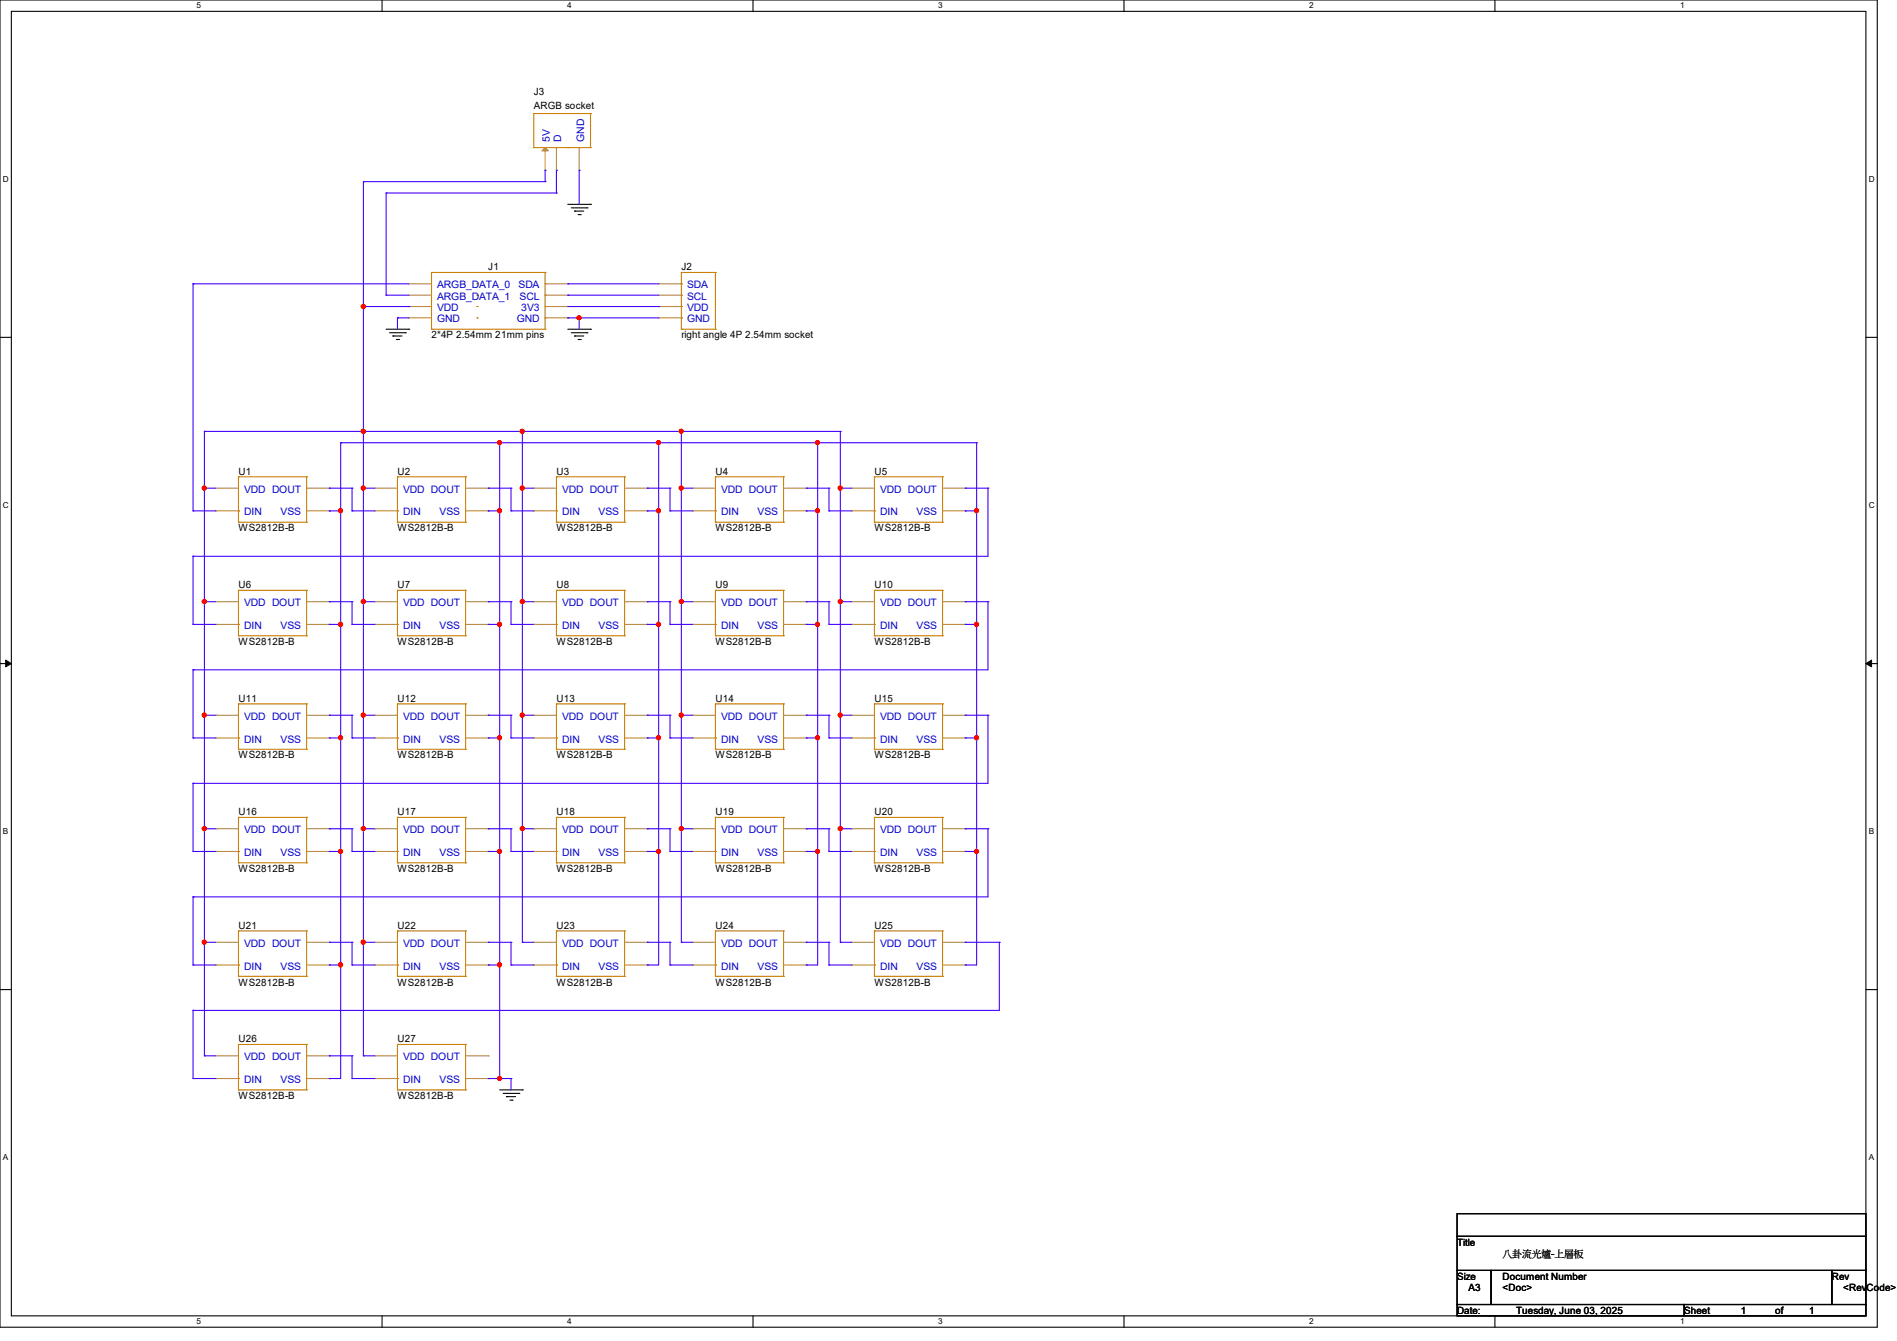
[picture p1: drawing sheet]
<svg xmlns="http://www.w3.org/2000/svg" width="297mm" height="210mm" viewBox="0 0 297 210" stroke-linecap="round" stroke-linejoin="round" font-family="sans-serif">
<path d="M0 0h293.9v207.9h-293.9zM1.8 1.8h290.3v204.3h-290.3z" fill="none" stroke="#000" stroke-width=".17"/>
<g fill="#fff">
<path d="M30.8 .2h.7v1.4h-.7z"/>
<path d="M30.8 206.2h.7v1.4h-.7z"/>
</g>
<path d="M59.8 0v1.8M59.8 206.1v1.8" fill="none" stroke="#000" stroke-width=".17"/>
<g fill="#fff">
<path d="M88.8 .2h.7v1.4h-.7z"/>
<path d="M88.8 206.2h.7v1.4h-.7z"/>
</g>
<path d="M117.9 0v1.8M117.9 206.1v1.8" fill="none" stroke="#000" stroke-width=".17"/>
<g fill="#fff">
<path d="M146.9 .2h.7v1.4h-.7z"/>
<path d="M146.9 206.2h.7v1.4h-.7z"/>
</g>
<path d="M176 0v1.8M176 206.1v1.8" fill="none" stroke="#000" stroke-width=".17"/>
<g fill="#fff">
<path d="M205 .2h.7v1.4h-.7z"/>
<path d="M205 206.2h.7v1.4h-.7z"/>
</g>
<path d="M234.1 0v1.8M234.1 206.1v1.8" fill="none" stroke="#000" stroke-width=".17"/>
<g fill="#fff">
<path d="M263.1 .2h.6v1.4h-.6z"/>
<path d="M263.1 206.2h.6v1.4h-.6z"/>
<path d="M.5 27.3h.9v1.4h-.9z"/>
<path d="M292.6 27.3h.9v1.4h-.9z"/>
<path d="M.5 78.4h.9v1.4h-.9z"/>
<path d="M292.6 78.4h.9v1.4h-.9z"/>
</g>
<path d="M0 52.8h1.8M292.1 52.8h1.8" fill="none" stroke="#000" stroke-width=".17"/>
<g fill="#fff">
<path d="M.5 129.5h.8v1.4h-.8z"/>
<path d="M292.6 129.5h.8v1.4h-.8z"/>
</g>
<path d="M0 103.9h1.8M292.1 103.9h1.8" fill="none" stroke="#000" stroke-width=".17"/>
<path d="M.9 103.4l.9 .5-.9 .5zM292.1 103.9l.9-.5v1z" fill="#000" stroke="#000" stroke-width=".16"/>
<g fill="#fff">
<path d="M.5 180.5h.8v1.4h-.8z"/>
<path d="M292.6 180.5h.8v1.4h-.8z"/>
</g>
<g fill="none" stroke="#000" stroke-width=".17">
<path d="M88.9 32h3.6M89.5 32.6h2.4M90 33.1h.1M90 33.1h1.4M90.5 33.6h.3M90.8 33.6h.1M91.9 32.6h.1M92.5 32h.1M60.5 51.6h3.5M61 52.1h2.5M61.5 52.6h.1M61.5 52.6h1.4"/>
<path d="M62.1 53.2h.3M62.4 53.2h.1M63.5 52.1h.1M64 51.6h.1M88.9 51.6h3.6M89.5 52.1h2.4M90 52.6h.1M90 52.6h1.4M90.5 53.2h.3M90.8 53.2h.1M91.9 52.1h.1M92.5 51.6h.1"/>
<path d="M0 155h1.8M292.1 155h1.8M78.2 170.7h3.6M78.8 171.2h2.4M79.3 171.7h.1M79.3 171.7h1.4M79.8 172.3h.4M80.2 172.3h.1M81.2 171.2h.1M81.8 170.7h.1M228.1 190.1h64v3.5h-64zM228.1 193.6h64v5.4h-64z"/>
<path d="M228.1 199h5.4v5.3h-5.4zM233.5 199h53.3v5.3h-53.3zM286.8 199h5.3v5.3h-5.3zM228.1 204.3h35.6v1.8h-35.6zM263.7 204.3h28.4v1.8h-28.4z"/>
</g>
<g fill="none" stroke="#cc8006" stroke-width=".17">
<path d="M83.6 17.8h.1M83.6 17.8v5.3M83.6 17.8h8.9M92.5 17.8h.1M92.5 17.8v5.3M83.6 23.1h.1M83.6 23.1h8.9M85.3 23.1h.1M87.1 23.1h.1M88.9 23.1h.1M90.7 23.1h.1M92.5 23.1h.1"/>
<path d="M67.6 42.7h.1M67.6 51.6h.1M67.6 42.7h17.7M67.6 51.6h17.7M67.6 42.7v8.9M74.7 44.4h.1M74.7 46.2h.1M74.7 48h.1M74.7 49.8h.1M85.3 42.7h.1M85.3 51.6h.1M85.3 44.4h.1"/>
<path d="M85.3 46.2h.1M85.3 48h.1M85.3 49.8h.1M85.3 42.7v8.9M106.7 51.6h.1M106.7 42.7h.1M106.7 44.4h.1M106.7 46.2h.1M106.7 48h.1M106.7 49.8h.1M106.7 42.7h5.3M106.7 51.6h5.3"/>
<path d="M106.7 42.7v8.9M112 42.7h.1M112 51.6h.1M112 42.7v8.9M37.3 74.7h.1M37.3 74.7h10.7M37.3 74.7v7.1M48 74.7h.1M48 74.7v7.1M62.2 74.7h.1M62.2 74.7h10.7M62.2 74.7v7.1"/>
<path d="M72.9 74.7h.1M72.9 74.7v7.1M87.1 74.7h.1M87.1 74.7v7.1M87.1 74.7h10.7M97.8 74.7h.1M97.8 74.7v7.1M112 74.7h.1M112 74.7v7.1M112 74.7h10.7M122.7 74.7h.1M122.7 74.7v7.1"/>
<path d="M136.9 74.7h.1M136.9 74.7h10.7M136.9 74.7v7.1M147.6 74.7h.1M147.6 74.7v7.1M37.3 92.5h.1M37.3 99.6h.1M37.3 97.8h.1M37.3 81.8h.1M37.3 80h.1M37.3 81.8h10.7M37.3 92.5h10.7"/>
<path d="M37.3 99.6h10.7M37.3 92.5v7.1M48 92.5h.1M48 99.6h.1M48 81.8h.1M48 92.5v7.1M62.2 81.8h.1M62.2 80h.1M62.2 92.5h.1M62.2 99.6h.1M62.2 97.8h.1M62.2 81.8h10.7"/>
<path d="M62.2 92.5h10.7M62.2 99.6h10.7M62.2 92.5v7.1M72.9 81.8h.1M72.9 92.5h.1M72.9 99.6h.1M72.9 92.5v7.1M87.1 92.5h.1M87.1 99.6h.1M87.1 97.8h.1M87.1 81.8h.1M87.1 80h.1"/>
<path d="M87.1 92.5v7.1M87.1 81.8h10.7M87.1 92.5h10.7M87.1 99.6h10.7M97.8 92.5h.1M97.8 99.6h.1M97.8 81.8h.1M97.8 92.5v7.1M112 81.8h.1M112 80h.1M112 92.5h.1M112 99.6h.1"/>
<path d="M112 97.8h.1M112 92.5v7.1M112 81.8h10.7M112 92.5h10.7M112 99.6h10.7M122.7 81.8h.1M122.7 92.5h.1M122.7 99.6h.1M122.7 92.5v7.1M136.9 92.5h.1M136.9 99.6h.1M136.9 97.8h.1"/>
<path d="M136.9 81.8h.1M136.9 80h.1M136.9 81.8h10.7M136.9 92.5v7.1M136.9 92.5h10.7M136.9 99.6h10.7M147.6 92.5h.1M147.6 99.6h.1M147.6 81.8h.1M147.6 92.5v7.1M37.3 110.2h.1M37.3 117.3h.1"/>
<path d="M37.3 115.6h.1M37.3 110.2h10.7M37.3 117.3h10.7M37.3 110.2v7.1M48 110.2h.1M48 117.3h.1M48 110.2v7.1M62.2 110.2h.1M62.2 117.3h.1M62.2 115.6h.1M62.2 110.2h10.7M62.2 117.3h10.7"/>
<path d="M62.2 110.2v7.1M72.9 110.2h.1M72.9 117.3h.1M72.9 110.2v7.1M87.1 110.2h.1M87.1 117.3h.1M87.1 115.6h.1M87.1 110.2v7.1M87.1 110.2h10.7M87.1 117.3h10.7M97.8 110.2h.1M97.8 117.3h.1"/>
<path d="M97.8 110.2v7.1M112 110.2h.1M112 117.3h.1M112 115.6h.1M112 110.2h10.7M112 117.3h10.7M112 110.2v7.1M122.7 110.2h.1M122.7 117.3h.1M122.7 110.2v7.1M136.9 110.2h.1M136.9 117.3h.1"/>
<path d="M136.9 115.6h.1M136.9 110.2h10.7M136.9 117.3h10.7M136.9 110.2v7.1M147.6 110.2h.1M147.6 117.3h.1M147.6 110.2v7.1M37.3 128h.1M37.3 135.1h.1M37.3 133.3h.1M37.3 128h10.7M37.3 135.1h10.7"/>
<path d="M37.3 128v7.1M48 128h.1M48 135.1h.1M48 128v7.1M62.2 128h.1M62.2 135.1h.1M62.2 133.3h.1M62.2 128h10.7M62.2 135.1h10.7M62.2 128v7.1M72.9 128h.1M72.9 135.1h.1"/>
<path d="M72.9 128v7.1M87.1 128h.1M87.1 135.1h.1M87.1 133.3h.1M87.1 128v7.1M87.1 128h10.7M87.1 135.1h10.7M97.8 128h.1M97.8 135.1h.1M97.8 128v7.1M112 128h.1M112 135.1h.1"/>
<path d="M112 133.3h.1M112 128v7.1M112 128h10.7M112 135.1h10.7M122.7 128h.1M122.7 135.1h.1M122.7 128v7.1M136.9 128h.1M136.9 135.1h.1M136.9 133.3h.1M136.9 128h10.7M136.9 135.1h10.7"/>
<path d="M136.9 128v7.1M147.6 128h.1M147.6 135.1h.1M147.6 128v7.1M37.3 145.8h.1M37.3 152.9h.1M37.3 151.1h.1M37.3 145.8h10.7M37.3 152.9h10.7M37.3 145.8v7.1M48 145.8h.1M48 152.9h.1"/>
<path d="M48 145.8v7.1M62.2 145.8h.1M62.2 152.9h.1M62.2 151.1h.1M62.2 145.8h10.7M62.2 152.9h10.7M62.2 145.8v7.1M72.9 145.8h.1M72.9 152.9h.1M72.9 145.8v7.1M87.1 145.8h.1M87.1 152.9h.1"/>
<path d="M87.1 151.1h.1M87.1 145.8v7.1M87.1 145.8h10.7M87.1 152.9h10.7M97.8 145.8h.1M97.8 152.9h.1M97.8 145.8v7.1M112 145.8h.1M112 152.9h.1M112 151.1h.1M112 145.8v7.1M112 145.8h10.7"/>
<path d="M112 152.9h10.7M122.7 145.8h.1M122.7 152.9h.1M122.7 145.8v7.1M136.9 145.8h.1M136.9 152.9h.1M136.9 151.1h.1M136.9 145.8v7.1M136.9 145.8h10.7M136.9 152.9h10.7M147.6 145.8h.1M147.6 152.9h.1"/>
<path d="M147.6 145.8v7.1M37.3 163.6h.1M37.3 170.7h.1M37.3 168.9h.1M37.3 163.6h10.7M37.3 170.7h10.7M37.3 163.6v7.1M48 163.6h.1M48 170.7h.1M48 163.6v7.1M62.2 163.6h.1M62.2 170.7h.1"/>
<path d="M62.2 168.9h.1M62.2 163.6v7.1M62.2 163.6h10.7M62.2 170.7h10.7M72.9 163.6h.1M72.9 170.7h.1M72.9 163.6v7.1"/>
</g>
<g fill="none" stroke="#a84" stroke-width=".17">
<path d="M85.3 26.7h.1M85.3 23.1v3.6M87.1 26.7h.1M87.1 23.1v3.6M90.7 26.7h.1M90.7 23.1v3.6M64 44.4h.1M64 46.2h.1M64 48h.1M64 49.8h.1M64 44.4h3.6M64 46.2h3.6"/>
<path d="M64 48h3.6M64 49.8h3.6M85.3 44.4h3.6M85.3 46.2h3.6M85.3 48h3.6M85.3 49.8h3.6M88.9 44.4h.1M88.9 46.2h.1M88.9 48h.1M88.9 49.8h.1M103.1 44.4h.1M103.1 46.2h.1"/>
<path d="M103.1 48h.1M103.1 49.8h.1M103.1 44.4h3.6M103.1 46.2h3.6M103.1 48h3.6M103.1 49.8h3.6M33.8 76.5h.1M33.8 76.5h3.5M48 76.5h3.6M51.6 76.5h.1M58.7 76.5h.1M58.7 76.5h3.5"/>
<path d="M72.9 76.5h3.6M76.5 76.5h.1M83.6 76.5h.1M83.6 76.5h3.5M97.8 76.5h3.5M101.3 76.5h.1M108.5 76.5h.1M108.5 76.5h3.5M122.7 76.5h3.5M126.2 76.5h.1M133.3 76.5h.1M133.3 76.5h3.6"/>
<path d="M147.6 76.5h3.5M151.1 76.5h.1M33.8 94.2h.1M33.8 97.8h.1M33.8 80h.1M33.8 80h3.5M33.8 94.2h3.5M33.8 97.8h3.5M48 80h3.6M48 94.2h3.6M48 97.8h3.6M51.6 94.2h.1"/>
<path d="M51.6 97.8h.1M51.6 80h.1M58.7 80h.1M58.7 94.2h.1M58.7 97.8h.1M58.7 80h3.5M58.7 94.2h3.5M58.7 97.8h3.5M72.9 80h3.6M72.9 94.2h3.6M72.9 97.8h3.6M76.5 80h.1"/>
<path d="M76.5 94.2h.1M76.5 97.8h.1M83.6 94.2h.1M83.6 97.8h.1M83.6 80h.1M83.6 80h3.5M83.6 94.2h3.5M83.6 97.8h3.5M97.8 80h3.5M97.8 94.2h3.5M97.8 97.8h3.5M101.3 94.2h.1"/>
<path d="M101.3 97.8h.1M101.3 80h.1M108.5 80h.1M108.5 94.2h.1M108.5 97.8h.1M108.5 80h3.5M108.5 94.2h3.5M108.5 97.8h3.5M122.7 80h3.5M122.7 94.2h3.5M122.7 97.8h3.5M126.2 80h.1"/>
<path d="M126.2 94.2h.1M126.2 97.8h.1M133.3 94.2h.1M133.3 97.8h.1M133.3 80h.1M133.3 80h3.6M133.3 94.2h3.6M133.3 97.8h3.6M147.6 80h3.5M147.6 94.2h3.5M147.6 97.8h3.5M151.1 94.2h.1"/>
<path d="M151.1 97.8h.1M151.1 80h.1M33.8 112h.1M33.8 115.6h.1M33.8 112h3.5M33.8 115.6h3.5M48 112h3.6M48 115.6h3.6M51.6 112h.1M51.6 115.6h.1M58.7 112h.1M58.7 115.6h.1"/>
<path d="M58.7 112h3.5M58.7 115.6h3.5M72.9 112h3.6M72.9 115.6h3.6M76.5 112h.1M76.5 115.6h.1M83.6 112h.1M83.6 115.6h.1M83.6 112h3.5M83.6 115.6h3.5M97.8 112h3.5M97.8 115.6h3.5"/>
<path d="M101.3 112h.1M101.3 115.6h.1M108.5 112h.1M108.5 115.6h.1M108.5 112h3.5M108.5 115.6h3.5M122.7 112h3.5M122.7 115.6h3.5M126.2 112h.1M126.2 115.6h.1M133.3 112h.1M133.3 115.6h.1"/>
<path d="M133.3 112h3.6M133.3 115.6h3.6M147.6 112h3.5M147.6 115.6h3.5M151.1 112h.1M151.1 115.6h.1M33.8 129.8h.1M33.8 133.3h.1M33.8 129.8h3.5M33.8 133.3h3.5M48 129.8h3.6M48 133.3h3.6"/>
<path d="M51.6 129.8h.1M51.6 133.3h.1M58.7 129.8h.1M58.7 133.3h.1M58.7 129.8h3.5M58.7 133.3h3.5M72.9 129.8h3.6M72.9 133.3h3.6M76.5 129.8h.1M76.5 133.3h.1M83.6 129.8h.1M83.6 133.3h.1"/>
<path d="M83.6 129.8h3.5M83.6 133.3h3.5M97.8 129.8h3.5M97.8 133.3h3.5M101.3 129.8h.1M101.3 133.3h.1M108.5 129.8h.1M108.5 133.3h.1M108.5 129.8h3.5M108.5 133.3h3.5M122.7 129.8h3.5M122.7 133.3h3.5"/>
<path d="M126.2 129.8h.1M126.2 133.3h.1M133.3 129.8h.1M133.3 133.3h.1M133.3 129.8h3.6M133.3 133.3h3.6M147.6 129.8h3.5M147.6 133.3h3.5M151.1 129.8h.1M151.1 133.3h.1M33.8 147.6h.1M33.8 151.1h.1"/>
<path d="M33.8 147.6h3.5M33.8 151.1h3.5M48 147.6h3.6M48 151.1h3.6M51.6 147.6h.1M51.6 151.1h.1M58.7 147.6h.1M58.7 151.1h.1M58.7 147.6h3.5M58.7 151.1h3.5M72.9 147.6h3.6M72.9 151.1h3.6"/>
<path d="M76.5 147.6h.1M76.5 151.1h.1M83.6 147.6h.1M83.6 151.1h.1M83.6 147.6h3.5M83.6 151.1h3.5M97.8 147.6h3.5M97.8 151.1h3.5M101.3 147.6h.1M101.3 151.1h.1M108.5 147.6h.1M108.5 151.1h.1"/>
<path d="M108.5 147.6h3.5M108.5 151.1h3.5M122.7 147.6h3.5M122.7 151.1h3.5M126.2 147.6h.1M126.2 151.1h.1M133.3 147.6h.1M133.3 151.1h.1M133.3 147.6h3.6M133.3 151.1h3.6M147.6 147.6h3.5M147.6 151.1h3.5"/>
<path d="M151.1 147.6h.1M151.1 151.1h.1M33.8 165.4h.1M33.8 168.9h.1M33.8 165.4h3.5M33.8 168.9h3.5M48 165.4h3.6M48 168.9h3.6M51.6 165.4h.1M51.6 168.9h.1M58.7 165.4h.1M58.7 168.9h.1"/>
<path d="M58.7 165.4h3.5M58.7 168.9h3.5M72.9 165.4h3.6M72.9 168.9h3.6M76.5 165.4h.1M76.5 168.9h.1"/>
</g>
<path d="M85.3 23.1l.6 .5h-1.1z" fill="#a84" stroke="#a84" stroke-width=".17"/>
<g fill="none" stroke="#4200ff" stroke-width=".17">
<path d="M56.9 28.4h.1M56.9 28.4v137M56.9 28.4h28.4M60.5 30.2h.1M60.5 30.2v16M60.5 30.2h26.6M85.3 28.4h.1M85.3 26.7h.1M85.3 26.7v1.7M87.1 30.2h.1M87.1 26.7h.1M87.1 26.7v3.5"/>
<path d="M90.7 26.7h.1M90.7 26.7v5.3M30.2 44.4h.1M30.2 44.4v35.6M30.2 44.4h33.8M56.9 48h.1M56.9 48h7.1M60.5 46.2h.1M60.5 46.2h3.5M62.2 49.8h.1M62.2 49.8h1.8M62.2 49.8v1.8"/>
<path d="M64 48h.1M88.9 44.4h.1M88.9 46.2h.1M88.9 49.8h.1M88.9 44.4h14.2M88.9 48h14.2M88.9 46.2h14.2M88.9 49.8h14.2M90.7 49.8h.1M90.7 49.8v1.8M103.1 48h.1M32 76.5h.1"/>
<path d="M32 67.6h.1M32 76.5h1.8M32 67.6v97.8M32 67.6h99.6M51.6 76.5h.1M51.6 76.5h3.5M53.3 69.3h.1M53.3 69.3v99.6h-1.7M53.3 69.3h99.6M55.1 76.5h.1M55.1 76.5v3.5M56.9 76.5h.1"/>
<path d="M56.9 67.6h.1M56.9 76.5h1.8M76.5 76.5h.1M76.5 76.5h3.5M78.2 69.3h.1M78.2 69.3v99.6M80 76.5h.1M80 76.5v3.5M81.8 76.5h.1M81.8 67.6h.1M81.8 76.5h1.8M81.8 67.6v80"/>
<path d="M101.3 76.5h.1M101.3 76.5h3.6M103.1 69.3h.1M103.1 69.3v81.8h-1.8M104.9 76.5h.1M104.9 76.5v3.5M106.7 67.6h.1M106.7 76.5h.1M106.7 76.5h1.8M106.7 67.6v80M126.2 76.5h.1M126.2 76.5h3.6"/>
<path d="M128 69.3h.1M128 69.3v81.8h-1.8M129.8 76.5h.1M129.8 76.5v3.5M131.6 76.5h.1M131.6 67.6h.1M131.6 76.5h1.7M131.6 67.6v80M151.1 76.5h.1M151.1 76.5h3.6M152.9 69.3h.1M152.9 69.3v81.8h-1.8"/>
<path d="M154.7 76.5h.1M154.7 76.5v10.6h-124.5M30.2 87.1h.1M30.2 97.8h.1M30.2 80h.1M30.2 80h3.6M30.2 97.8h3.6M30.2 87.1v10.7M32 94.2h.1M32 94.2h1.8M51.6 80h.1M51.6 94.2h.1"/>
<path d="M51.6 97.8h.1M51.6 80h1.7M51.6 94.2h3.5M51.6 97.8h1.7M53.3 80h.1M53.3 97.8h.1M55.1 80h.1M55.1 94.2h.1M55.1 97.8h.1M55.1 80h3.6M55.1 94.2v3.6M55.1 97.8h3.6"/>
<path d="M56.9 94.2h.1M56.9 94.2h1.8M76.5 80h.1M76.5 94.2h.1M76.5 97.8h.1M76.5 80h1.7M76.5 94.2h3.5M76.5 97.8h1.7M78.2 80h.1M78.2 97.8h.1M80 80h.1M80 94.2h.1"/>
<path d="M80 97.8h.1M80 80h3.6M80 94.2v3.6M80 97.8h3.6M81.8 94.2h.1M81.8 94.2h1.8M101.3 80h.1M101.3 94.2h.1M101.3 97.8h.1M101.3 80h1.8M101.3 94.2h3.6M101.3 97.8h1.8"/>
<path d="M103.1 80h.1M103.1 97.8h.1M104.9 80h.1M104.9 94.2h.1M104.9 97.8h.1M104.9 80h3.6M104.9 94.2v3.6M104.9 97.8h3.6M106.7 94.2h.1M106.7 94.2h1.8M126.2 80h.1M126.2 94.2h.1"/>
<path d="M126.2 97.8h.1M126.2 80h1.8M126.2 94.2h3.6M126.2 97.8h1.8M128 80h.1M128 97.8h.1M129.8 80h.1M129.8 94.2h.1M129.8 97.8h.1M129.8 80h3.5M129.8 94.2v3.6M129.8 97.8h3.5"/>
<path d="M131.6 94.2h.1M131.6 94.2h1.7M151.1 80h.1M151.1 94.2h.1M151.1 97.8h.1M151.1 80h1.8M151.1 94.2h3.6M151.1 97.8h1.8M152.9 80h.1M152.9 97.8h.1M154.7 94.2h.1M154.7 94.2v10.7h-124.5"/>
<path d="M30.2 104.9h.1M30.2 115.6h.1M30.2 104.9v10.7M30.2 115.6h3.6M32 112h.1M32 112h1.8M51.6 112h.1M51.6 115.6h.1M51.6 112h3.5M51.6 115.6h1.7M53.3 115.6h.1M55.1 112h.1"/>
<path d="M55.1 115.6h.1M55.1 112v3.6M55.1 115.6h3.6M56.9 112h.1M56.9 112h1.8M76.5 112h.1M76.5 115.6h.1M76.5 112h3.5M76.5 115.6h1.7M78.2 115.6h.1M80 112h.1M80 115.6h.1"/>
<path d="M80 112v3.6M80 115.6h3.6M81.8 112h.1M81.8 112h1.8M101.3 112h.1M101.3 115.6h.1M101.3 112h3.6M101.3 115.6h1.8M103.1 115.6h.1M104.9 112h.1M104.9 115.6h.1M104.9 112v3.6"/>
<path d="M104.9 115.6h3.6M106.7 112h.1M106.7 112h1.8M126.2 112h.1M126.2 115.6h.1M126.2 112h3.6M126.2 115.6h1.8M128 115.6h.1M129.8 112h.1M129.8 115.6h.1M129.8 112v3.6M129.8 115.6h3.5"/>
<path d="M131.6 112h.1M131.6 112h1.7M151.1 115.6h.1M151.1 112h.1M151.1 112h3.6M151.1 115.6h1.8M152.9 115.6h.1M154.7 112h.1M154.7 112v10.7h-124.5M30.2 122.7h.1M30.2 133.3h.1M30.2 122.7v10.6"/>
<path d="M30.2 133.3h3.6M32 129.8h.1M32 129.8h1.8M51.6 129.8h.1M51.6 133.3h.1M51.6 133.3h1.7M51.6 129.8h3.5M53.3 133.3h.1M55.1 129.8h.1M55.1 133.3h.1M55.1 129.8v3.5M55.1 133.3h3.6"/>
<path d="M56.9 129.8h.1M56.9 129.8h1.8M76.5 133.3h.1M76.5 129.8h.1M76.5 133.3h1.7M76.5 129.8h3.5M78.2 133.3h.1M80 129.8h.1M80 133.3h.1M80 129.8v3.5M80 133.3h3.6M81.8 129.8h.1"/>
<path d="M81.8 129.8h1.8M101.3 129.8h.1M101.3 133.3h.1M101.3 133.3h1.8M101.3 129.8h3.6M103.1 133.3h.1M104.9 129.8h.1M104.9 133.3h.1M104.9 129.8v3.5M104.9 133.3h3.6M106.7 129.8h.1M106.7 129.8h1.8"/>
<path d="M126.2 129.8h.1M126.2 133.3h.1M126.2 133.3h1.8M126.2 129.8h3.6M128 133.3h.1M129.8 129.8h.1M129.8 133.3h.1M129.8 129.8v3.5M129.8 133.3h3.5M131.6 129.8h.1M131.6 129.8h1.7M151.1 129.8h.1"/>
<path d="M151.1 133.3h.1M151.1 133.3h1.8M151.1 129.8h3.6M152.9 133.3h.1M154.7 129.8h.1M154.7 129.8v10.7h-124.5M30.2 140.5h.1M30.2 151.1h.1M30.2 158.2h.1M30.2 140.5v10.6M30.2 158.2v10.7M30.2 151.1h3.6"/>
<path d="M32 147.6h.1M32 147.6h1.8M51.6 151.1h.1M51.6 147.6h.1M51.6 151.1h1.7M51.6 147.6h3.5M53.3 151.1h.1M55.1 147.6h.1M55.1 151.1h.1M55.1 147.6v3.5M55.1 151.1h3.6M56.9 147.6h.1"/>
<path d="M56.9 147.6h1.8M76.5 147.6h.1M76.5 151.1h.1M76.5 151.1h1.7M76.5 147.6h3.5M78.2 151.1h.1M80 147.6h.1M80 151.1h.1M80 147.6v3.5M80 151.1h3.6M81.8 147.6h.1M81.8 147.6h1.8"/>
<path d="M101.3 147.6h.1M101.3 151.1h.1M101.3 147.6h3.6M104.9 147.6h.1M104.9 151.1h.1M104.9 147.6v3.5M104.9 151.1h3.6M106.7 147.6h.1M106.7 147.6h1.8M126.2 147.6h.1M126.2 151.1h.1M126.2 147.6h3.6"/>
<path d="M129.8 147.6h.1M129.8 151.1h.1M129.8 147.6v3.5M129.8 151.1h3.5M131.6 147.6h.1M131.6 147.6h1.7M151.1 147.6h.1M151.1 151.1h.1M151.1 147.6h5.4M156.5 147.6h.1M156.5 147.6v10.6h-126.3M30.2 168.9h.1"/>
<path d="M30.2 168.9h3.6M32 165.4h.1M32 165.4h1.8M51.6 165.4h.1M51.6 168.9h.1M51.6 165.4h3.5M55.1 165.4h.1M55.1 168.9h.1M55.1 165.4v3.5M55.1 168.9h3.6M56.9 165.4h.1M56.9 165.4h1.8"/>
<path d="M76.5 168.9h.1M76.5 168.9h3.5M78.2 168.9h.1M80 168.9h.1M80 168.9v1.8"/>
</g>
<g fill="#f00" stroke="#f00" stroke-width=".17">
<circle cx="53.3" cy="80" r=".32"/>
<circle cx="78.2" cy="80" r=".32"/>
<circle cx="128" cy="80" r=".32"/>
<circle cx="78.2" cy="69.3" r=".32"/>
<circle cx="81.8" cy="67.5" r=".32"/>
<circle cx="106.7" cy="67.5" r=".32"/>
<circle cx="103.1" cy="80" r=".32"/>
<circle cx="103.1" cy="69.3" r=".32"/>
<circle cx="32" cy="76.4" r=".32"/>
<circle cx="56.9" cy="76.4" r=".32"/>
<circle cx="81.8" cy="76.4" r=".32"/>
<circle cx="106.7" cy="76.4" r=".32"/>
<circle cx="131.6" cy="76.4" r=".32"/>
<circle cx="152.9" cy="80" r=".32"/>
<circle cx="128" cy="69.3" r=".32"/>
<circle cx="32" cy="112" r=".32"/>
<circle cx="32" cy="94.2" r=".32"/>
<circle cx="53.3" cy="115.5" r=".32"/>
<circle cx="53.3" cy="97.8" r=".32"/>
<circle cx="56.9" cy="112" r=".32"/>
<circle cx="56.9" cy="94.2" r=".32"/>
<circle cx="81.8" cy="112" r=".32"/>
<circle cx="81.8" cy="94.2" r=".32"/>
<circle cx="106.7" cy="112" r=".32"/>
<circle cx="106.7" cy="94.2" r=".32"/>
<circle cx="131.6" cy="112" r=".32"/>
<circle cx="131.6" cy="94.2" r=".32"/>
<circle cx="78.2" cy="115.5" r=".32"/>
<circle cx="78.2" cy="97.8" r=".32"/>
<circle cx="103.1" cy="115.5" r=".32"/>
<circle cx="103.1" cy="97.8" r=".32"/>
<circle cx="128" cy="115.5" r=".32"/>
<circle cx="128" cy="97.8" r=".32"/>
<circle cx="152.9" cy="115.5" r=".32"/>
<circle cx="152.9" cy="97.8" r=".32"/>
<circle cx="53.3" cy="133.3" r=".32"/>
<circle cx="78.2" cy="133.3" r=".32"/>
<circle cx="56.9" cy="67.5" r=".32"/>
<circle cx="56.9" cy="48" r=".32"/>
<circle cx="32" cy="129.8" r=".32"/>
<circle cx="32" cy="147.6" r=".32"/>
<circle cx="53.3" cy="151.1" r=".32"/>
<circle cx="78.2" cy="168.9" r=".32"/>
<circle cx="78.2" cy="151.1" r=".32"/>
<circle cx="103.1" cy="133.3" r=".32"/>
<circle cx="128" cy="133.3" r=".32"/>
<circle cx="152.9" cy="133.3" r=".32"/>
<circle cx="131.6" cy="129.8" r=".32"/>
<circle cx="106.7" cy="129.8" r=".32"/>
<circle cx="81.8" cy="129.8" r=".32"/>
<circle cx="56.9" cy="129.8" r=".32"/>
<circle cx="56.9" cy="147.6" r=".32"/>
<circle cx="90.7" cy="49.8" r=".32"/>
</g>
<g font-size="1.6">
<text x="83.6" y="14.9">J3</text>
<text x="83.6" y="17.1">ARGB socket</text>
<text x="76.5" y="42.3">J1</text>
<text x="106.7" y="42.3">J2</text>
<text x="67.6" y="53">2*4P 2.54mm 21mm pins</text>
<text x="106.7" y="53">right angle 4P 2.54mm socket</text>
<text x="37.3" y="74.3">U1</text>
<text x="62.2" y="74.3">U2</text>
<text x="87.1" y="74.3">U3</text>
<text x="112" y="74.3">U4</text>
<text x="136.9" y="74.3">U5</text>
<text x="37.3" y="83.2">WS2812B-B</text>
<text x="62.2" y="83.2">WS2812B-B</text>
<text x="87.1" y="83.2">WS2812B-B</text>
<text x="112" y="83.2">WS2812B-B</text>
<text x="136.9" y="83.2">WS2812B-B</text>
<text x="37.3" y="92.1">U6</text>
<text x="62.2" y="92.1">U7</text>
<text x="87.1" y="92.1">U8</text>
<text x="112" y="92.1">U9</text>
<text x="136.9" y="92.1">U10</text>
<text x="37.3" y="101">WS2812B-B</text>
<text x="62.2" y="101">WS2812B-B</text>
<text x="87.1" y="101">WS2812B-B</text>
<text x="112" y="101">WS2812B-B</text>
<text x="136.9" y="101">WS2812B-B</text>
<text x="37.3" y="109.9">U11</text>
<text x="62.2" y="109.9">U12</text>
<text x="87.1" y="109.9">U13</text>
<text x="112" y="109.9">U14</text>
<text x="136.9" y="109.9">U15</text>
<text x="37.3" y="118.8">WS2812B-B</text>
<text x="62.2" y="118.8">WS2812B-B</text>
<text x="87.1" y="118.8">WS2812B-B</text>
<text x="112" y="118.8">WS2812B-B</text>
<text x="136.9" y="118.8">WS2812B-B</text>
<text x="37.3" y="127.7">U16</text>
<text x="62.2" y="127.7">U17</text>
<text x="87.1" y="127.7">U18</text>
<text x="112" y="127.7">U19</text>
<text x="136.9" y="127.7">U20</text>
<text x="37.3" y="136.6">WS2812B-B</text>
<text x="62.2" y="136.6">WS2812B-B</text>
<text x="87.1" y="136.6">WS2812B-B</text>
<text x="112" y="136.6">WS2812B-B</text>
<text x="136.9" y="136.6">WS2812B-B</text>
<text x="37.3" y="145.5">U21</text>
<text x="62.2" y="145.5">U22</text>
<text x="87.1" y="145.5">U23</text>
<text x="112" y="145.5">U24</text>
<text x="136.9" y="145.5">U25</text>
<text x="37.3" y="154.3">WS2812B-B</text>
<text x="62.2" y="154.3">WS2812B-B</text>
<text x="87.1" y="154.3">WS2812B-B</text>
<text x="112" y="154.3">WS2812B-B</text>
<text x="136.9" y="154.3">WS2812B-B</text>
<text x="37.3" y="163.2">U26</text>
<text x="62.2" y="163.2">U27</text>
<text x="37.3" y="172.1">WS2812B-B</text>
<text x="62.2" y="172.1">WS2812B-B</text>
<text x="228.1" y="195.1">Title</text>
<text x="235.2" y="196.9">八卦流光爐-上層板</text>
<text x="228.1" y="200.4">Size</text>
<text x="229.9" y="202.2">A3</text>
<text x="235.2" y="200.4">Document Number</text>
<text x="235.2" y="202.2">&lt;Doc&gt;</text>
<text x="286.8" y="200.4">Rev</text>
<text x="288.6" y="202.2">&lt;RevCode&gt;</text>
<text x="228.1" y="205.7">Date:</text>
<text x="237.4" y="205.7">Tuesday, June 03, 2025</text>
<text x="263.7" y="205.7">Sheet</text>
<text x="272.6" y="205.7">1</text>
<text x="277.9" y="205.7">of</text>
<text x="283.2" y="205.7">1</text>
</g>
<g font-size="1.6" fill="#00c">
<text x="86.1" y="22.2" transform="rotate(-90 86.1 22.2)">5V</text>
<text x="87.9" y="22.2" transform="rotate(-90 87.9 22.2)">D</text>
<text x="91.4" y="22.2" transform="rotate(-90 91.4 22.2)">GND</text>
<text x="68.5" y="45.2">ARGB_DATA_0</text>
<text x="68.5" y="46.9">ARGB_DATA_1</text>
<text x="81.2" y="45.2">SDA</text>
<text x="81.4" y="46.9">SCL</text>
<text x="107.6" y="45.2">SDA</text>
<text x="107.6" y="46.9">SCL</text>
<text x="68.5" y="48.7">VDD</text>
<text x="68.5" y="50.5">GND</text>
<text x="80.9" y="50.5">GND</text>
<text x="81.6" y="48.7">3V3</text>
<text x="107.6" y="48.7">VDD</text>
<text x="107.6" y="50.5">GND</text>
<text x="38.2" y="77.2">VDD DOUT</text>
<text x="63.1" y="77.2">VDD DOUT</text>
<text x="88" y="77.2">VDD DOUT</text>
<text x="112.9" y="77.2">VDD DOUT</text>
<text x="137.8" y="77.2">VDD DOUT</text>
<text x="38.2" y="80.7">DIN</text>
<text x="43.9" y="80.7">VSS</text>
<text x="63.1" y="80.7">DIN</text>
<text x="68.8" y="80.7">VSS</text>
<text x="88" y="80.7">DIN</text>
<text x="93.7" y="80.7">VSS</text>
<text x="112.9" y="80.7">DIN</text>
<text x="118.6" y="80.7">VSS</text>
<text x="137.8" y="80.7">DIN</text>
<text x="143.5" y="80.7">VSS</text>
<text x="38.2" y="95">VDD DOUT</text>
<text x="63.1" y="95">VDD DOUT</text>
<text x="88" y="95">VDD DOUT</text>
<text x="112.9" y="95">VDD DOUT</text>
<text x="137.8" y="95">VDD DOUT</text>
<text x="38.2" y="98.5">DIN</text>
<text x="43.9" y="98.5">VSS</text>
<text x="63.1" y="98.5">DIN</text>
<text x="68.8" y="98.5">VSS</text>
<text x="88" y="98.5">DIN</text>
<text x="93.7" y="98.5">VSS</text>
<text x="112.9" y="98.5">DIN</text>
<text x="118.6" y="98.5">VSS</text>
<text x="137.8" y="98.5">DIN</text>
<text x="143.5" y="98.5">VSS</text>
<text x="38.2" y="112.7">VDD DOUT</text>
<text x="63.1" y="112.7">VDD DOUT</text>
<text x="88" y="112.7">VDD DOUT</text>
<text x="112.9" y="112.7">VDD DOUT</text>
<text x="137.8" y="112.7">VDD DOUT</text>
<text x="38.2" y="116.3">DIN</text>
<text x="43.9" y="116.3">VSS</text>
<text x="63.1" y="116.3">DIN</text>
<text x="68.8" y="116.3">VSS</text>
<text x="88" y="116.3">DIN</text>
<text x="93.7" y="116.3">VSS</text>
<text x="112.9" y="116.3">DIN</text>
<text x="118.6" y="116.3">VSS</text>
<text x="137.8" y="116.3">DIN</text>
<text x="143.5" y="116.3">VSS</text>
<text x="38.2" y="130.5">VDD DOUT</text>
<text x="63.1" y="130.5">VDD DOUT</text>
<text x="88" y="130.5">VDD DOUT</text>
<text x="112.9" y="130.5">VDD DOUT</text>
<text x="137.8" y="130.5">VDD DOUT</text>
<text x="38.2" y="134.1">DIN</text>
<text x="43.9" y="134.1">VSS</text>
<text x="63.1" y="134.1">DIN</text>
<text x="68.8" y="134.1">VSS</text>
<text x="88" y="134.1">DIN</text>
<text x="93.7" y="134.1">VSS</text>
<text x="112.9" y="134.1">DIN</text>
<text x="118.6" y="134.1">VSS</text>
<text x="137.8" y="134.1">DIN</text>
<text x="143.5" y="134.1">VSS</text>
<text x="38.2" y="148.3">VDD DOUT</text>
<text x="63.1" y="148.3">VDD DOUT</text>
<text x="88" y="148.3">VDD DOUT</text>
<text x="112.9" y="148.3">VDD DOUT</text>
<text x="137.8" y="148.3">VDD DOUT</text>
<text x="38.2" y="151.9">DIN</text>
<text x="43.9" y="151.9">VSS</text>
<text x="63.1" y="151.9">DIN</text>
<text x="68.8" y="151.9">VSS</text>
<text x="88" y="151.9">DIN</text>
<text x="93.7" y="151.9">VSS</text>
<text x="112.9" y="151.9">DIN</text>
<text x="118.6" y="151.9">VSS</text>
<text x="137.8" y="151.9">DIN</text>
<text x="143.5" y="151.9">VSS</text>
<text x="38.2" y="166.1">VDD DOUT</text>
<text x="63.1" y="166.1">VDD DOUT</text>
<text x="38.2" y="169.6">DIN</text>
<text x="43.9" y="169.6">VSS</text>
<text x="63.1" y="169.6">DIN</text>
<text x="68.8" y="169.6">VSS</text>
</g>
<g font-size="1.3">
<text x="30.8" y="1.3">5</text>
<text x="88.8" y="1.3">4</text>
<text x="146.9" y="1.3">3</text>
<text x="205" y="1.3">2</text>
<text x="263.1" y="1.3">1</text>
<text x=".5" y="28.4">D</text>
<text x="292.6" y="28.4">D</text>
<text x=".5" y="79.5">C</text>
<text x="292.6" y="79.5">C</text>
<text x=".5" y="130.6">B</text>
<text x="292.6" y="130.6">B</text>
<text x=".5" y="181.7">A</text>
<text x="292.6" y="181.7">A</text>
<text x="30.8" y="207.4">5</text>
<text x="88.8" y="207.4">4</text>
<text x="146.9" y="207.4">3</text>
<text x="205" y="207.4">2</text>
<text x="263.1" y="207.4">1</text>
</g>
</svg>
